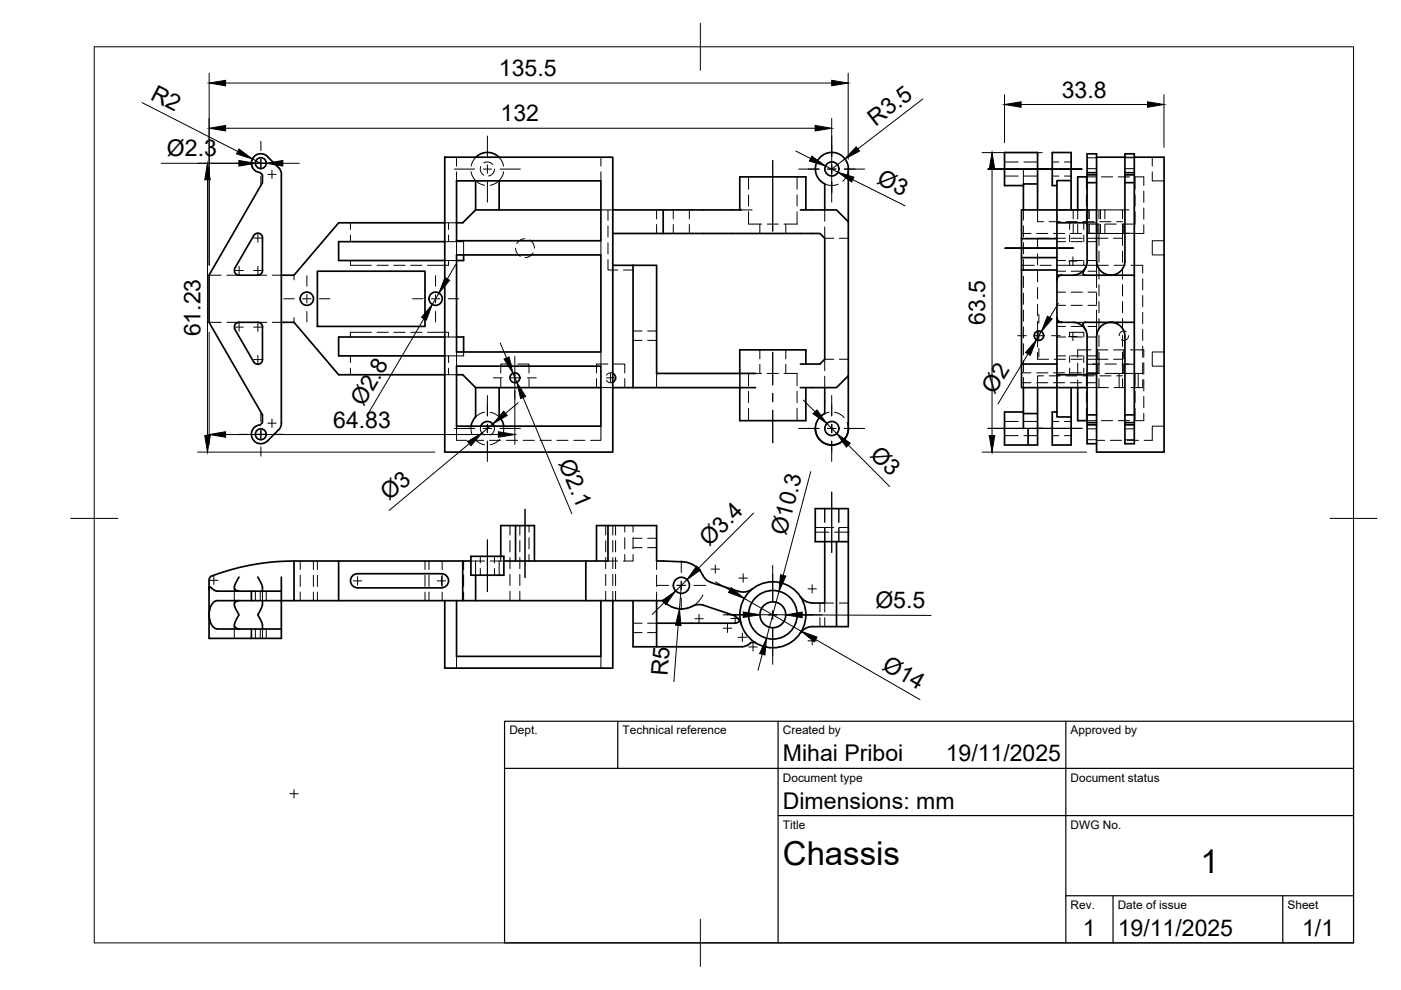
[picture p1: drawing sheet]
<svg xmlns="http://www.w3.org/2000/svg" width="297mm" height="210mm" viewBox="0 0 297 210" stroke-linecap="round" stroke-linejoin="round" font-family="sans-serif">
<!-- layer: Visible -->
<g fill="none" stroke="#000" stroke-width=".36">
<path d="M55.2 36.6l.4 .5v1.6l-11.3 19.6v10l11.3 19.7v1.6l-.4 .5M59.1 35.6l-2.4-2.4a2 2 0 0 0-3.2 .6 2 2 0 0 0 1.7 2.8M59.1 35.5l.4 .7 .2 .8M59.6 37v52.7M94.3 33.3h35.6v62.6h-35.6zM96.8 38.3h30.6v12.7h-30.6zM100.8 38.3v6.2M105.8 33.3a3.5 3.5 0 0 0-4.9 0M105.8 38.3v6.2M174.9 39v5.5M179.9 35.8v11.2M179.9 35.8a3.5 3.5 0 0 0-5.4-2.9 3.5 3.5 0 0 0 .4 6.1"/>
<path d="M217 39.3h-4v-7h7v12.2M220 39h-3v5.5M227.1 38.3v-6h-4v7h1M230.5 37.5h-2v7M230.5 38.7h2M230.5 37.1h2M230.5 36.6h2M232.5 33.3h6M238.5 38.7h2M238.5 37.1h2M238.5 36.6h2M240.5 33.3h6.3v62.6h-14.3v-1.8"/>
<path d="M53.8 49.9a1.01 1.01 0 0 1 1.1-.4 1.01 1.01 0 0 1 .8 .9l-.1 7a.97 .97 0 0 1-.9 .9h-4a1.01 1.01 0 0 1-.9-1.5l4-6.8M67.3 57.5h22.8v11.7h-22.8zM94.3 47.2h-22.5l-9.5 11.1h-2.7M94.3 51.2h-22.5v4h22.5M96.8 54.1h30.6v20.5h-30.6zM98.3 54.1v1.1h-1.5M100.8 44.5h26.6M100.8 44.5l-2.7 2.7h-1.3M129.9 44.5h10.7M129.9 49.5h10.7M129.9 56.3h4.3M134.2 56.3h5v22.9h21"/>
<path d="M134.2 56.3v25.9M140.6 49.5h33.2l1.1 1v25.7l-1.1 1h-4.1M156.8 44.5v-7h14.1v7M157.1 44.5h-16.5v5M169.7 44.5h7.7l2.5 2.5v32.7l-2.5 2.5h-7.7M216.6 50.6v4M216.6 54.6v22.6M216.6 57.2h7.5M216.6 54.6h7.5M216.6 50.6h7.5M224.1 58.3v10h1M224.1 47.2v11.1h1.1a6.7 6.7 0 0 0 3.7-.3l.8-.6 .5-.8"/>
<path d="M224.1 47.2h6.4M225.1 58.3a1.01 1.01 0 0 0-1 1M227.1 44.5h-3v2.7M227.1 44.5v-6.2h-3v6.2h-7.5v6.1M227.1 44.5h3.4M230.2 56.6l-.6 1.3 .1 .3 .2 .1h10.6v10M230.5 55.3v-22.7h2v22.7M230.5 55.3l-.3 1.3M232.5 55.3a3 3 0 0 0 3 3 3 3 0 0 0 3-3v-22.7h2v25.7M53.8 76.7l-4-6.9a1.01 1.01 0 0 1 .9-1.5h4a1.01 1.01 0 0 1 1 1l-.1 6.9a.99 .99 0 0 1-.7 1 .99 .99 0 0 1-1.1-.5M59.6 68.3h2.7l9.5 11.2h22.5M94.3 71.5h-22.5v4h22.5"/>
<path d="M96.8 77.6h30.6v12.8h-30.6zM96.8 71.5h1.5v3.1M96.8 79.5h1.3l2.7 2.7M129.9 79.1a1.05 1.05 0 0 1 .6 1 1.05 1.05 0 0 1-.6 .9M170.9 77.2v-3h-14.1v5M179.9 79.7v11.2M220 70.2v2M224.1 67.3a1.01 1.01 0 0 0 1 1M224.1 79.5v2.7h6.4M224.1 77.2h-7.5v5h7.5v6.2h3v-6.2M224.1 79.5h6.4M224.1 68.3v11.2"/>
<path d="M225.1 68.3h.1a7.1 7.1 0 0 1 3.7 .4l.8 .6 .5 .8M230.2 70.1l.3 1.2M230.5 71.3v22.8h2M232.5 71.3v22.8M235.5 68.3l-5.7 .1-.2 .4 .6 1.3M235.5 68.3h5v19.7h-2M235.5 68.3a2.99 2.99 0 0 1 3 3v22.8h2v-4M235.5 68.3a2.99 2.99 0 0 0-3 3M55.2 90.1a2 2 0 0 0-1.7 2.8 2 2 0 0 0 3.2 .6l2.4-2.4M59.7 89.7l-.2 .8-.4 .6M100.8 82.2h26.6M100.8 82.2v6.2"/>
<path d="M100.8 88.4l-.7 1.1-.2 .9M101.9 90.4a1.49 1.49 0 0 1 1.4-1 1.49 1.49 0 0 1 1.5 1M105.8 82.2v6.2l.6 .7 .4 1.3M129.9 82.2h30.3M156.8 82.2v7h14.1v-7M172.9 90.9a3.5 3.5 0 0 0 3.5 3.5 3.5 3.5 0 0 0 3.5-3.5M174.9 82.2v5.5a3.5 3.5 0 0 0-.4 6.1 3.5 3.5 0 0 0 5.4-2.9M217 82.2v5.5M218 90.9v3.5M220 82.2v12.2h-7v-7.1h4M220 87.7h-3v3.2M224.1 87.3h-1v7.1h4v-6"/>
<path d="M228.5 82.2v7h2M230.5 88h2M230.5 89.6h2M230.5 90.1h2M240.5 88v1.6h-2M240.5 89.6v.5h-2M62.3 118.9h9.5v8.5h-9.5zM62.3 118.9a49.5 49.5 0 0 0-17.3 3.2M71.8 118.9h28M98.1 118.9v8.5h-1.3M99.8 118h7v4h-7zM109.3 111.4h4v7.5"/>
<path d="M109.3 111.4h-3.1v6.6M109.3 111.4v7.5M124.2 118.9v8.5M126.5 118.9v-7.5h12.7v7.5l5.5 .2M128.9 111.4v7.5h-22.1M144.7 119.1a5 5 0 0 1 4.3 2.8M174.9 114.8v13.1l-2.7-.1a3 3 0 0 1-2.5-1.3M177.4 114.8v18.1M179.9 114.8h-7.1v-7h7.1v25.1h-8.2a3 3 0 0 0-2 1.3M44.3 125v10.4h15.3v-2M45 122.1a1.19 1.19 0 0 0-.7 1.5v1.4l.1-.4 .2-.1 .7 .6M45.3 125.1l.8 .2h13.5"/>
<path d="M50.7 122.4l-.8 1.4-.2 .9 .3 .4 .7 .2M50.7 127.4a.99 .99 0 0 0-1 .5v.6l.5 .9a1.1 1.1 0 0 1 .1 1.6l-.5 1-.1 .7 .3 .4 .7 .2M53.3 125.3v2.1M53.3 133.4v2M54.7 122.4l.8 1.6 .1 1.3M55.6 127.4v.9l-.5 1.3a.86 .86 0 0 0-.1 1.4l.6 1.3v1.1M59.6 127.4h-13.5a2.29 2.29 0 0 0-1.7 2.3 3.6 3.6 0 0 0 1.3 3.6l13.9 .1M59.6 127.4v6M59.6 122.4v2.9M59.6 125.3v2.1M59.6 127.4h2.7M71.8 127.4h25"/>
<path d="M75.8 124.6h17.8M75.8 124.6a1.49 1.49 0 0 1-1.5-1.5 1.49 1.49 0 0 1 1.5-1.5h17.8a1.49 1.49 0 0 1 1.5 1.5 1.49 1.49 0 0 1-1.5 1.5M94.3 127.4v14.3h35.6v-14.3M96.8 127.4v11.8h30.6v-11.8M100.8 122v5.4h-2.7M100.8 127.4h26.6M127.4 127.4l13.2-.1a5.1 5.1 0 0 0 6.7 1l.9-.1 1 .1 6 2.1M134.2 127.4v9.7h23.2M139.2 127.4v9.7M149 121.9l.5 .8 .8 .6 6.4 2.1M155.2 130.3l1.2 .8 .7 1.2M156.8 131.6l-.4 .4-.5 .1h-16.7"/>
<path d="M159.5 124.9a3 3 0 0 1-2.8 .5M160.2 136.3a1.52 1.52 0 0 0-1.8 .6l-1 .2"/>
<circle cx="55.3" cy="34.6" r="1.15"/>
<circle cx="176.4" cy="35.8" r="1.49"/>
<circle cx="65.1" cy="63.3" r="1.41"/>
<circle cx="92.4" cy="63.3" r="1.41"/>
<circle cx="220.3" cy="71.2" r="1.01"/>
<circle cx="55.3" cy="92.1" r="1.15"/>
<circle cx="109.2" cy="80.1" r="1.05"/>
<circle cx="176.4" cy="90.9" r="1.49"/>
<circle cx="144.5" cy="124.1" r="1.7"/>
<circle cx="163.9" cy="130.3" r="7"/>
<circle cx="163.9" cy="130.3" r="5.2"/>
<circle cx="163.9" cy="130.3" r="2.74"/>
</g>
<!-- layer: Hidden -->
<g fill="none" stroke="#000" stroke-width=".21">
<path d="M96.8 33.3v1.9M96.8 36.4v1.9M99.9 36.4l.3 1.1 .6 .8M100.8 38.3l.8 .6 1.1 .4M100.8 38.3h.1M100.9 33.3l-.6 .8-.4 1.1M101.9 35.3a1.5 1.5 0 0 0 .7 1.8M102.6 34.5a1.47 1.47 0 0 1 1.9 .4M104.8 35.8a1.52 1.52 0 0 1-1.2 1.5M105.8 33.3l.6 .8 .4 1.1M105.8 38.3l-.8 .6-1.1 .4M105.8 38.3h.1"/>
<path d="M106.8 36.4l-.4 1.1-.6 .8M127.4 33.3v1.9M127.4 36.4v1.9M158.7 37.5v2.6M169 37.5v2.6M174.9 39a3.4 3.4 0 0 0 2.8 .1M179.9 35.8a3.5 3.5 0 0 1-1.2 2.6M213 34.3h2.9M213 37.3h2.9M217 35.8v3.2M217.1 34.3h2.9M217.1 37.3h2.9"/>
<path d="M223.1 34.3h1.4M223.1 37.3h1.4M225.7 34.3h1.4M225.7 37.3h1.4M230.3 37.5v2.6M230.5 37.5h1.8M230.5 35.8h2M230.5 33.5h2M233.5 37.5h2.4M237.1 37.5h2.4M238.5 33.3h2M238.5 35.8h2"/>
<path d="M238.5 33.5h2M242.5 39.3v-1.8h-1.8l-.1 2.6M244.3 33.3v1.9M244.3 36.4v1.9h2.5M44.3 58.3h2.6M48.1 58.3h2.6M54.7 58.3h1.9M57.7 58.3h1.9M62.3 58.3v1M74.3 55.2v1.1h4.4M74.3 47.2v1.5M74.3 49.8v1.4"/>
<path d="M79.9 56.3h2.4M83.5 56.3h2.4M87.1 56.3h2.4M94.3 51.2h4v2.9M94.3 47.2h2.5M94.3 55.2h2.5M95.1 55.2v1.1h-4.4M95.1 47.2v1.5M95.1 49.8v1.4M96.8 51v3.1M109.3 52.6l.3 1.1 .7 .6M111.3 50.6l-.8 .2-.9 .8"/>
<path d="M112.3 50.9l.8 .8 .2 .9M113 53.6l-.7 .7-1 .3M127.4 44.5h2.5M127.4 51v3.1M128.9 55v2.2h2.1M128.9 44.5v2.2M128.9 47.9v2.4M128.9 51.5v2.4M132.2 57.2h2M139.2 44.5v1.9M139.2 47.6v1.9M142.7 44.5v1.9"/>
<path d="M142.7 47.6v1.9M146.2 44.5v1.9M146.2 47.6v1.9M157.1 44.5h2.4M158.7 44.9v2.6h2.8M158.7 41.3v2.4M161.1 47.5v2M162.7 47.5h2.3M166.6 47.5v2M169 44.9v2.6h-2.8M169 41.3v2.4M174.9 48.1v2.4h1.9"/>
<path d="M174.9 44.5v2.4M177.9 50.5h2M216.6 56.3h2.7M216.6 49.5h2M217 44.5v2.2M217 47.9v2.3M217 51.4v2.4M217 55v2.4M217 58.6v2.4M219.8 49.5h2.4M220 44.5v2.5h1.3M220 53.8v2.4"/>
<path d="M220 57.4v2.4M220.5 56.3h2.4M222.3 50.5h-2.3v2.1M222.4 47h2.4M223.4 49.5h2.3M223.5 50.5h2.4M224.1 56.3h2.7M224.1 55.2h1.8M224.1 44.5h1.8M224.1 57.5h1.8M224.1 51.2h1.8M226 47h2.4"/>
<path d="M226.8 47.2v1.5M226.8 49.8v1.4M226.8 55.2v1.1M226.9 49.5h2.4M227.1 50.5h2.4M227.1 55.2h2.4M227.1 44.5h2.4M227.1 57.5h2.4M227.1 51.2h2.4M227.5 58.3h2.6M227.5 44.5v1.9M227.5 47.6v1.9"/>
<path d="M228.5 44.5v1.9M228.5 47.6v1.9M229.6 47h2.4M229.8 55.2v1.1h-3M229.8 56.3h5.2M229.8 47.2v1.5M229.8 49.8v1.4M230.3 44.9v2.6h2.8M230.3 41.3v2.4M230.5 44.5h3.8M230.5 47.2h2M230.5 49.5h2"/>
<path d="M230.5 49.5h3.8M230.7 50.5h4.2M230.7 55.2h1.8M230.7 57.5h1.8M230.7 51.2h1.8M230.7 44.5v1.9M230.7 47.6v1.9M230.9 44.5v1.9M230.9 47.6v1.9M232.5 44.5v1.9M232.5 47.6v1.9M232.5 55.3v5.7"/>
<path d="M232.7 47.5v2M233 44.5v1.9M233 47.6v4.4M233 53.2v2.4M233 56.8v2.4M233.2 47h2.3M233.3 44.5v1.9M233.3 47.6v1.9M234.3 44.5h5.1M234.3 49.5h5.1M234.3 44.5v1.9M234.3 47.6v1.9"/>
<path d="M234.3 47.5h2.4M236.1 50.5h1.9M236.2 56.3h2.4M236.7 47h1.3M238 44.5v1.9M238 47.6v4.4M238 53.2v2.4M238 56.8v2.4M238.3 47.5v2M238.5 49.5h2M239.8 56.3h2.5v1.6M240.6 44.9v2.6h-2.7"/>
<path d="M240.6 41.3v2.4M242.3 59.1v2.4M242.5 47.7v1.8h-1.9M242.5 40.5v2.4M242.5 44.1v2.4M246.8 51h-2.5v3.1h2.5M44.3 68.3h2.6M48.1 68.3h2.6M54.7 68.3h1.9M57.7 68.3h1.9M62.3 67.3v1M74.3 75.5v1.3"/>
<path d="M74.3 78.1v1.4M78.7 70.5h-4.4v1M79.9 70.5h2.4M83.5 70.5h2.4M87.1 70.5h2.4M90.7 70.5h4.4v1M94.3 79.5h2.5M94.3 71.5h2.5M95.1 75.5v1.3M95.1 78.1v1.4M96.8 74.6v3M98.3 74.6v.9h-4"/>
<path d="M108.6 77.2h-2.4v1.9M109.8 77.2h2.4v1.9M127.4 74.6v3M128.9 77.2h-2.4v1.9M129.9 79.2a1.06 1.06 0 0 0-1.3 .3M130.1 77.2h2.4v1.9M134.2 72.2h1.9M134.2 70.2h1.9M137.3 72.2h1.9M137.3 70.2h1.9M139.2 79.2v3M156.8 79.2v3"/>
<path d="M156.9 79.2v3M161.1 74.2v1.9M161.1 77.3v1.9M161.5 79.2h-2.8v2.6M162.7 79.2h2.3M166.2 79.2h2.8v2.6M166.6 74.2v1.9M166.6 77.3v1.9M174.9 79.8v2.4M176.8 76.2h-1.9v2.4M177.9 76.2h2M216.6 79.1h2"/>
<path d="M217 62.2v2.3M217 65.7v2.4M217 69.3v2.4M217 72.9v2.4M217 76.4v2.4M219.8 79.1h2.4M220 74.8v1.4h2.3M220 61v2.3M220 64.5v2.4M220 68.1v2.1M220 72.2v1.4M221.3 79.7h-1.3v2.5"/>
<path d="M222.4 79.7h2.4M223.4 79.1h2.3M223.5 76.2h2.4M224.1 71.5h1.8M224.1 69.2h1.8M224.1 75.5h1.8M224.1 61.9h1.8M224.1 64.7h1.8M226 79.7h2.4M226.8 71.5v-1h3v1M226.8 75.5v1.3M226.8 78.1v1.4"/>
<path d="M226.9 79.1h2.4M227.1 76.2h2.4M227.1 71.5h2.4M227.1 69.2h2.4M227.1 75.5h2.4M227.1 61.9h2.4M227.1 64.7h2.4M227.5 68.3h2.6M228.5 77v2.4M229.6 79.7h2.4M229.8 75.5v1.3M229.8 78.1v1.4"/>
<path d="M230.5 79.5h2M230.5 77.2h2M230.5 79.1h2M230.7 76.2h4.2M230.7 71.5h1.8M230.7 69.2h1.8M230.7 75.5h1.8M230.7 61.9h1.8M230.7 64.7h1.8M231.3 74.2h-2.8v1.6M231.6 77.2h1.5M232.5 62.2v2.3"/>
<path d="M232.5 65.7v5.6M232.5 74.2h2.4M232.7 74.2v1.9M232.7 77.3v1.9M233 60.4v2.4M233 63.9v2.4M233 67.5v2.4M233 71.1v2.4M233 74.7v4.4M233.1 79.2h-2.8v2.6M233.2 79.7h2.3M234.3 77.2h2.4"/>
<path d="M234.3 79.2h2.4M236.1 76.2h1.9v2.9M236.1 74.2h2.4M236.2 79.2h1.1v3M236.7 79.7h1.3M237.3 79.2h1.9M237.9 77.2h1.5M237.9 79.2h2.7v2.6M238 60.4v2.4M238 63.9v2.4M238 67.5v2.4M238 71.1v2.4"/>
<path d="M238 74.7v1.5M238.3 74.2v1.9M238.3 77.3v1.9M238.5 77.2h2M238.8 70.3a.98 .98 0 0 0-1.5 .9M239.3 71.2a1 1 0 0 1-1.5 .8M239.7 74.2h2.8v1.5M240.4 79.2h1.9M241.3 79.2v3M242.3 62.7v2.3M242.3 66.2v2.4M242.3 69.8v2.4"/>
<path d="M242.3 73.4v2.4M242.3 77v2.3M242.5 76.9v2.4M246.8 74.6h-2.5v3h2.5M96.8 90.4v3h2.2M99.9 90.4v1l.2 .8M100.2 93.4h2.4M100.7 93.2l.9 .7 1.1 .4M101.9 90.4a1.49 1.49 0 0 0 .8 1.8M102.7 87.4l-1.1 .4-.8 .6M103.8 93.4h2.4M103.9 87.4l1.1 .4 .8 .6"/>
<path d="M104.8 90.4a1.48 1.48 0 0 1-.9 1.8M106 93.1l-.9 .8-1.2 .4M106.2 80.3v1.9M106.8 90.4v1l-.2 .7M107.3 93.4h2.4M110.9 93.4h2.4M112.2 80.3v1.9M114.5 93.4h2.4M118.1 93.4h2.3M121.6 93.4h2.4M126.5 80.3v1.9M127.4 90.4v3h-2.2"/>
<path d="M127.4 82.2h2.5M128.6 80.7a1.04 1.04 0 0 0 1.3 .4M132.5 80.3v1.9M158.7 83v2.4M158.7 86.6v2.6M169 83v2.4M169 86.6v2.6M173.1 89.5l-.3 1.4M175.8 87.4l-1.2 .4-.9 .8M177 87.4l1.1 .4 .9 .8M179.6 89.6l.3 1.3M213 89.4h2.9"/>
<path d="M213 92.4h2.9M216.6 81.1h2M217 80v2.2M217 90.8v.1M217.1 89.4h2.9M217.1 92.4h2.9M219.8 81.1h2.4M223.1 89.4h1.4M223.1 92.4h1.4M223.4 81.1h2.3M225.7 89.4h1.4M225.7 92.4h1.4"/>
<path d="M226.9 81.1h2.4M228.5 80.6v1.6M230.3 83v2.4M230.3 86.6v2.6M230.5 89.2h1.8M230.5 82.2h4.5M230.5 90.9h2M230.5 93.2h2M230.5 81.1h2M232.5 93.4h1.7M233 80.3v1.9M233.5 89.2h2.4"/>
<path d="M235.4 93.4h2.4M236.2 82.2h2.4M237.1 89.2h2.4M238 80.3v1.9M238.5 90.9h2M238.5 93.2h2M239 93.4h2.4M240.6 86.6l.1 2.6h1.8v-1.6M240.6 83v2.4M242.3 80.5v1.7h-2.5M242.5 80.5v2.4M242.5 84.1v2.3"/>
<path d="M246.8 90.4h-2.5v3h-1.7M63.6 118.9v1.9M66.4 118.9v1.9M67.3 118.9v1.9M90.1 118.9v1.9M91 118.9v1.9M93.7 118.9v1.9M98.3 118.9v1.9M99.8 118.9h1M100.8 118.9h1.9M100.8 118.9v3.1M101.8 118v1.4"/>
<path d="M103.9 118.9h1.9M104.8 118v1.4M105.8 118.9v3.1M105.8 118.9h1M106.2 118v.9M108.1 111.4v2M108.1 114.6v2.4M108.1 118.2v2.4M110.2 111.4v2M110.2 114.6v2.4M110.2 118.2v2.4M112.2 111.4v1.4"/>
<path d="M112.2 114v2.4M112.2 117.6v1.3M128.4 111.4v2M128.4 114.6v2.4M128.4 118.2v2.4M128.9 118.9h2.1M129.9 111.4v2M129.9 114.6v2.4M129.9 118.2v2.4M130.5 111.4v2M130.5 114.6v2.4M130.5 118.2v2.4"/>
<path d="M132.5 111.4v1.4M132.5 114v2.4M132.5 117.6v1.3M134.2 111.4v1.4M134.2 114v2.4M134.2 117.6v1.3h-2M134.2 116.1h1.9M134.2 114.1h1.9M137.3 116.1h1.9M137.3 114.1h1.9M139.2 118.9v1.9M172.8 112.8h2.9"/>
<path d="M172.8 111.8h.1M172.8 111.8h2.1M174.9 107.8v2.9M176.8 111.8h-1.9v3v-2.9M177 112.8h2.9M177.8 107.8v2.9M177.8 111.9v2.9M177.9 111.8h2M179.9 112.8h.1M49.7 124.6v3.5M49.7 132.6v2.8M54.1 125.3v2.1"/>
<path d="M54.1 133.4v2M55.2 125.3v2.1M55.2 133.4v2M55.6 125.3v2.1M55.6 133.4v2M56.5 125.3v2.1M56.5 133.4v2M63.6 122v2.3M63.6 125.5v1.9M66.4 122v2.3M66.4 125.5v1.9M67.3 122v2.3"/>
<path d="M67.3 125.5v1.9M90.1 122v2.3M90.1 125.5v1.9M91 122v2.3M91 125.5v1.9M93.7 122v2.3M93.7 125.5v1.9M96.8 139.2v2.5M98.3 122v2.3M98.3 125.5v1.9M101.8 120.5v1.5M104.8 120.5v1.5"/>
<path d="M108.1 121.8v2.4M108.1 125.4v2M110.2 121.8v2.4M110.2 125.4v2M127.4 139.2v2.5M128.4 121.8v2.4M128.4 125.4v2M129.9 121.8v2.4M129.9 125.4v2M130.5 121.8v2.4M130.5 125.4v2M134.2 134.1h1.9"/>
<path d="M134.2 132.1h1.9M137.3 134.1h1.9M137.3 132.1h1.9M139.2 122v2.3M139.2 125.5v1.9M156.9 131l-.1 .6M173.8 127.9v1.9M173.8 131v1.9M174.9 131v1.9M176.8 127.9h-1.9v1.9M177.9 127.9h2"/>
</g>
<!-- layer: BORDER -->
<path d="M20 9.9h267v190h-267zM148.5 4.9v10M15 109.9h10M282 109.9h10M148.5 194.9v10" fill="none" stroke="#000" stroke-width=".21"/>
<!-- layer: TITLEBLOCK -->
<path d="M107 152.9h180v47h-180zM131 152.9v10M165 152.9v47M226 152.9v47M107 162.9h180M165 172.9h122M226 189.9h61M236 189.9v10M272 189.9v10" fill="none" stroke="#000" stroke-width=".25"/>
<!-- layer: Smart Centers -->
<g fill="none" stroke="#000" stroke-width=".21">
<path d="M50.7 34.6h1.9M54.4 34.6h1.8M55.3 30v1.9M55.3 33.7v1.8M55.3 37.3v2M56.8 37h1.7M57.7 36.1v1.8M58 34.6h2M96.3 35.8h4.3M102.4 35.8h1.8M103.3 28.8v4.4M103.3 35v1.7"/>
<path d="M103.3 38.5v4.4M106 35.8h4.3M163.8 34v15M169.3 35.8h4.4M175.5 35.8h1.7M176.3 28.8v4.4M176.3 35v1.7M176.3 38.5v4.4M179 35.8h4.3M209.5 35.8h19.9M49.8 57.4h1.8M50.7 56.5v1.7"/>
<path d="M53.8 50.5h1.8M53.8 57.4h1.8M54.7 49.6v1.8M54.7 56.5v1.7M65.1 58.5v2.2M92.4 58.5v2.2M213.1 52.6h14.5M226.6 55.3h1.8M227.5 54.5v1.7M49.8 69.4h1.8M50.7 68.5v1.7M53.8 69.4h1.8"/>
<path d="M53.8 76.2h1.8M54.7 68.5v1.7M54.7 75.3v1.8M60.2 63.3h2.2M64.2 63.3h1.8M65.1 62.5v1.7M65.1 66v2.3M67.7 63.3h2.3M87.5 63.3h2.2M91.5 63.3h1.8M92.4 62.5v1.7M92.4 66v2.3"/>
<path d="M95 63.3h2.3M109.2 75.6v1.8M109.2 79.2v1.8M129.5 79.2v1.8M163.8 74.7v6.9M215.8 71.2h1.8M219.4 71.2h1.7M220.3 66.7v1.8M220.3 70.3v1.8M220.3 73.9v1.8M222.9 71.2h1.9M226.6 71.3h1.8"/>
<path d="M227.5 70.5v1.7M50.7 92.1h1.9M54.4 92.1h1.8M55.3 87.4v2M55.3 91.2v1.8M55.3 94.8v1.9M56.8 89.7h1.7M57.7 88.8v1.8M58 92.1h2M96.3 90.8h4.3M102.4 90.8h1.8M103.3 83.9v4.3"/>
<path d="M103.3 90v1.8M103.3 93.5v4.3M104.6 80.1h1.9M106 90.8h4.3M108.3 80.1h1.8M109.2 82.8v1.9M111.8 80.1h1.9M128.6 80.1h1.8M163.8 83.4v1.8M163.8 87v6.9M169.3 90.8h4.4M175.5 90.8h1.7"/>
<path d="M176.3 83.9v4.3M176.3 90v1.8M176.3 93.5v4.3M179 90.8h4.3M209.5 90.8h19.9M103.3 114.5v10.9M111.3 108v14.5M144.4 118.9v2.5M151.7 119.8v1.8M163.8 119.9v7.8M176.3 104.3v12.9M44.4 123h1.8"/>
<path d="M45.3 122.1v1.8M74.9 123.2h1.8M75.8 122.3v1.8M92.7 123.2h1.8M93.6 122.3v1.8M139.2 124.1h2.6M143.6 124.1h1.7M144.4 123.2v1.8M144.4 126.8v2.5M147.1 124.1h2.5M147.3 131.2h1.8M148.2 130.3v1.8"/>
<path d="M150.8 120.7h1.7M153.3 130.4h7.9M153.4 133.2h1.8M154.2 132.3v1.8M155 131.1h1.8M155.9 130.2v1.8M156.5 135.1h1.8M156.7 122.6h1.8M157.4 134.2v1.8M157.6 121.7v1.8M158.7 137.2h1.8M159.7 136.3v1.8"/>
<path d="M162.9 130.4h1.8M163.8 129.5v1.7M163.8 133v7.9M166.5 130.4h7.8M171.3 135.9h1.8M171.3 124.9h1.8M172.2 124v1.7M172.2 135v1.8M61.4 168.3h1.8M62.3 167.4v1.8"/>
</g>
<!-- layer: FD_Dimensions -->
<g fill="none" stroke="#000" stroke-width=".21">
<path d="M44.3 15.5v40.8M47.8 17.6h128.5M179.8 15.5v18.3M30.1 21.8l20.3 10.3M34.2 34.6h24.5M44 38.1v54.2M47.8 27.2h125M53.5 33.7l1.8 .9M54 33.1a2 2 0 0 0-.4 2.6M60 34.6h3.5M168.7 32l3.2 1.6M175 35.2l2.7 1.3"/>
<path d="M176.3 25.1v15.7M179.1 33.7l-2.8 2.1M180.8 38.1l11.1 5.5M195.6 21l-13.7 10.6M208.2 32.4h12.8M210.3 35.8v56.5M213 20.1v10.2M216.5 22.2h26.8M246.8 20.1v11.2M96.6 56.1l-1.8 3M44.3 70.5v23.7M89.9 67.6l-12.1 20.5"/>
<path d="M93.1 62.1l-1.4 2.5M106 72.7l1.4 3.2M108.8 79.1l.8 2M109.2 77.7v16.5M218 75l-6.4 10.7M220.8 70.3l-1 1.7M224.4 64.3l-1.8 3M41.9 95.9h50.3M47.8 92.1h57.9M99.5 94.1l-17 14.1M104.5 89.9l-2.3 1.9M109.9 85.4l-2.7 2.2"/>
<path d="M110.9 84.3l10.3 24.6M170.3 84.8l2.5 2.5M171.9 100l-5.8 22M175.3 89.8l2.1 2.1M179.9 94.4l8.7 8.8M208.2 95.9h22.2M159.8 108.8l-11.7 11.6M140.8 127.8l-2.5 2.5M143.8 132.6l-.9 11.9M144.4 124.1l-.3 5M145.6 122.9l-2.4 2.4M149 126.1a5 5 0 0 1-6.9 2.4"/>
<path d="M151.7 123.4l3 1.7M154.1 130.3h3.5M157.8 126.9l12.1 7M161.1 130.3l5.5 .1M161.6 138.7l-.9 3.4M165.2 125.4l-2.7 9.9M170.1 130.4l27.3 .1M172.9 135.6l22.2 12.7"/>
</g>
<g fill="#000" stroke="#000" stroke-width=".21">
<path d="M44.3 17.6l3.5-.6v1.2zM176.3 17l3.5 .6-3.5 .6zM44 34.6l.6 3.5h-1.2zM44.3 27.2l3.5-.6v1.2zM50.7 34l3.5 .6-3.5 .6zM50.7 31.6l2.8 2.1-3.4-1.1zM56.5 34.6l3.5-.6v1.2zM172.1 33.1l2.9 2.1-3.4-1.1zM172.8 26.6l3.5 .6-3.5 .6zM177.7 36.5l3.4 1.1-.5 1zM181.5 31.1l.7 .9-3.1 1.7zM210.3 32.4l.6 3.4h-1.2z"/>
<path d="M213 22.2l3.5-.6v1.1zM243.3 21.6l3.5 .6-3.5 .5zM94.3 58.8l1 .6-2.2 2.7zM91.7 64.6l-1.3 3.3-1-.6zM106.9 76.1l1-.4 .9 3.4zM219.8 72l-1.4 3.3-1-.6zM222.1 67l1 .6-2.3 2.7zM43.4 92.3h1.2l-.6 3.6zM44.3 92.1l3.5-.6v1.2zM99.1 93.6l3.1-1.8-2.3 2.7zM105.7 91.5l3.5 .6-3.5 .6zM106.8 87.2l.7 .9-3 1.8z"/>
<path d="M109.6 81.1l1.9 3-1.1 .4zM172.4 87.7l.8-.8 2.1 2.9zM177.4 91.9l2.9 2.1-.8 .8zM209.7 92.3h1.2l-.6 3.6zM140.4 127.4l2.8-2.1-2 2.9zM144.1 129.1l.3 3.5-1.2-.1zM147.7 120l.8 .9-2.9 2zM155 124.6l2.8 2.3-3.3-1.3zM157.6 129.7l3.5 .6-3.5 .6zM162.5 135.3l-.3 3.6-1.1-.3zM165.5 121.8l1.1 .3-1.4 3.3zM166.6 130.4l3.5-.6v1.2z"/>
<path d="M169.9 133.9l3.3 1.2-.6 1z"/>
</g>
<g font-size="7">
<text x="166" y="183.4">Chassis</text>
<text x="254.5" y="185.2">1</text>
</g>
<g font-size="4.9">
<text x="105.8" y="16.1">135.5</text>
<text x="31.7" y="21" transform="rotate(27 31.7 21)">R2</text>
<text x="225.1" y="20.7">33.8</text>
<text x="106.1" y="25.7">132</text>
<text x="185.6" y="26.9" transform="rotate(-38 185.6 26.9)">R3.5</text>
<text x="35.4" y="33.1">Ø2.3</text>
<text x="185.7" y="38.8" transform="rotate(27 185.7 38.8)">Ø3</text>
<text x="42.5" y="71.3" transform="rotate(-90 42.5 71.3)">61.23</text>
<text x="208.9" y="68.8" transform="rotate(-90 208.9 68.8)">63.5</text>
<text x="210.9" y="83.8" transform="rotate(-59 210.9 83.8)">Ø2</text>
<text x="77.1" y="86.3" transform="rotate(-60 77.1 86.3)">Ø2.8</text>
<text x="70.7" y="90.7">64.83</text>
<text x="118.4" y="98.1" transform="rotate(67 118.4 98.1)">Ø2.1</text>
<text x="184.3" y="96.6" transform="rotate(45 184.3 96.6)">Ø3</text>
<text x="82.4" y="106.3" transform="rotate(-40 82.4 106.3)">Ø3</text>
<text x="166.7" y="113.6" transform="rotate(-75 166.7 113.6)">Ø10.3</text>
<text x="150.3" y="116" transform="rotate(-45 150.3 116)">Ø3.4</text>
<text x="185.6" y="128.9">Ø5.5</text>
<text x="141.5" y="143.4" transform="rotate(-86 141.5 143.4)">R5</text>
<text x="186.8" y="141.8" transform="rotate(30 186.8 141.8)">Ø14</text>
<text x="166" y="161.4">Mihai Priboi</text>
<text x="200.5" y="161.4">19/11/2025</text>
<text x="166" y="171.4">Dimensions: mm</text>
<text x="229.6" y="198.6">1</text>
<text x="237" y="198.4">19/11/2025</text>
<text x="276.1" y="198.6">1/1</text>
</g>
<g font-size="2.5">
<text x="108" y="155.7">Dept.</text>
<text x="132" y="155.7">Technical reference</text>
<text x="166" y="155.7">Created by</text>
<text x="227" y="155.7">Approved by</text>
<text x="166" y="165.7">Document type</text>
<text x="227" y="165.7">Document status</text>
<text x="166" y="175.7">Title</text>
<text x="227" y="175.7">DWG No.</text>
<text x="227" y="192.7">Rev.</text>
<text x="237" y="192.7">Date of issue</text>
<text x="273" y="192.7">Sheet</text>
</g>
</svg>
